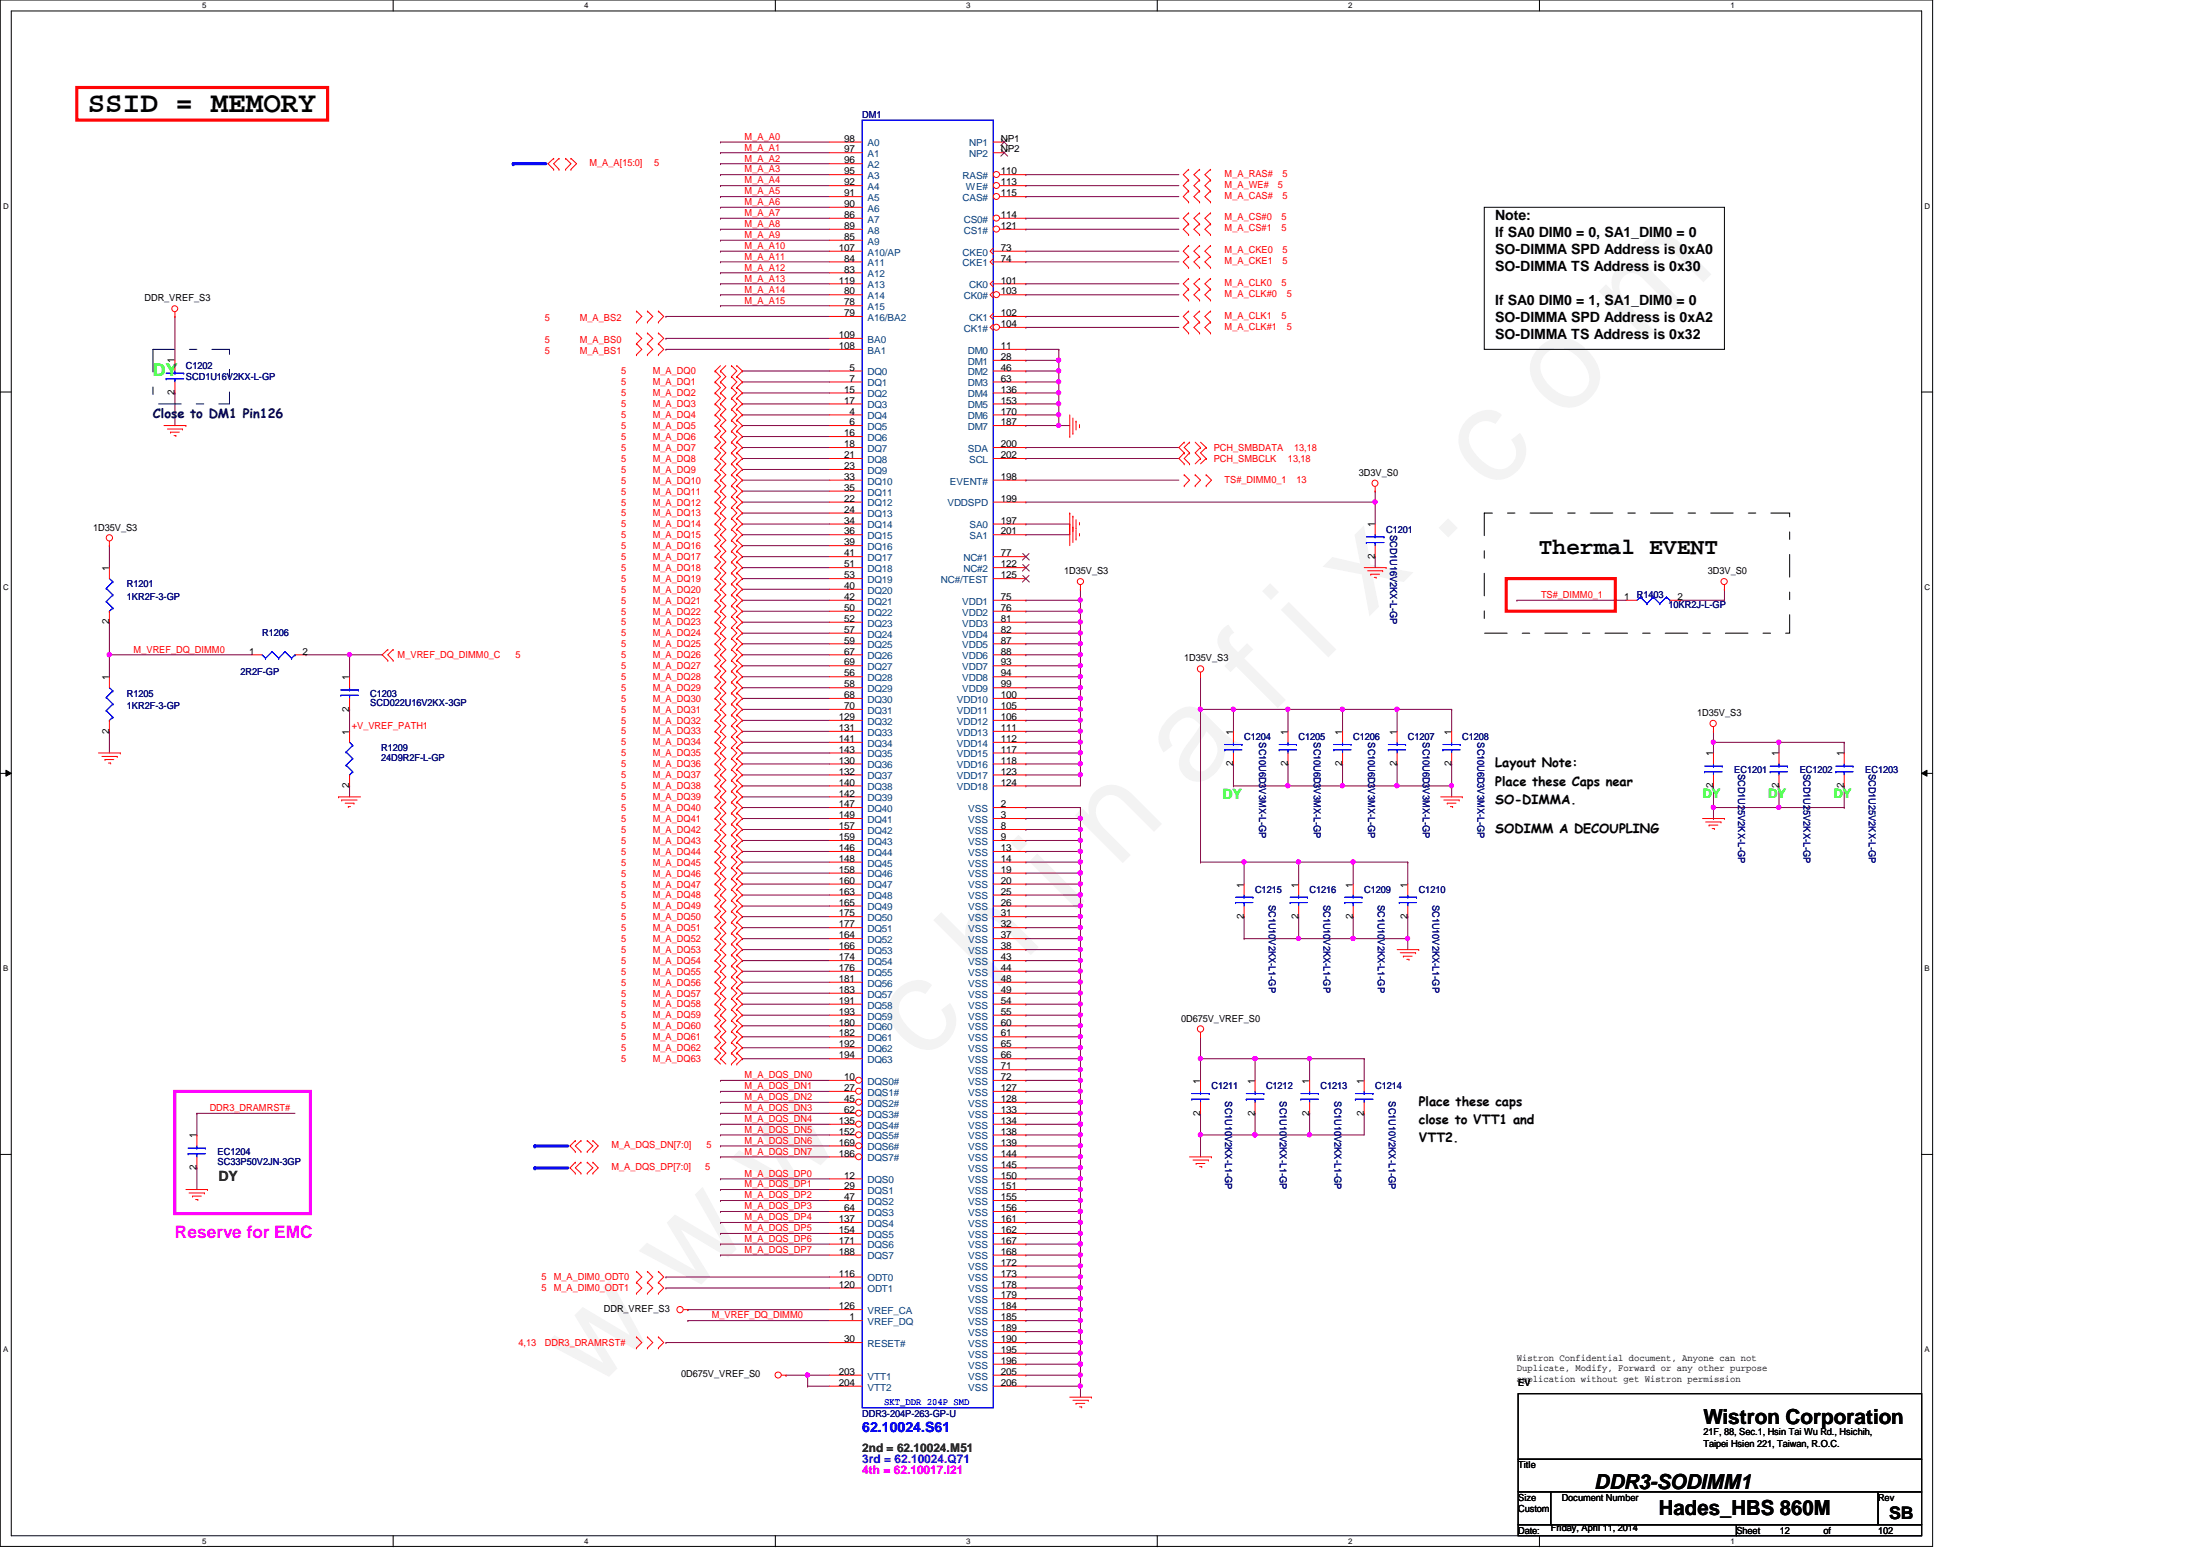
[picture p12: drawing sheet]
<svg xmlns="http://www.w3.org/2000/svg" width="297mm" height="210mm" viewBox="0 0 297 210" stroke-linecap="round" stroke-linejoin="round" font-family="sans-serif">
<path d="M0 0h260.9v208.7h-260.9zM1.5 1.5h258v205.8h-258z" fill="none" stroke="#000" stroke-width=".14"/>
<g fill="#fff">
<path d="M27.3 .2h.6v1.2h-.6z"/>
<path d="M27.3 207.5h.6v1.2h-.6z"/>
</g>
<path d="M53.1 0v1.5M53.1 207.3v1.5" fill="none" stroke="#000" stroke-width=".14"/>
<g fill="#fff">
<path d="M78.9 .2h.6v1.2h-.6z"/>
<path d="M78.9 207.5h.6v1.2h-.6z"/>
</g>
<path d="M104.7 0v1.5M104.7 207.3v1.5" fill="none" stroke="#000" stroke-width=".14"/>
<g fill="#fff">
<path d="M130.5 .2h.6v1.2h-.6z"/>
<path d="M130.5 207.5h.6v1.2h-.6z"/>
</g>
<path d="M156.2 0v1.5M156.2 207.3v1.5" fill="none" stroke="#000" stroke-width=".14"/>
<g fill="#fff">
<path d="M182 .2h.6v1.2h-.6z"/>
<path d="M182 207.5h.6v1.2h-.6z"/>
</g>
<path d="M207.9 0v1.5M207.9 207.3v1.5" fill="none" stroke="#000" stroke-width=".14"/>
<g fill="#fff">
<path d="M233.6 .2h.6v1.2h-.6z"/>
<path d="M233.6 207.5h.6v1.2h-.6z"/>
<path d="M.4 27.2h.8v1.2h-.8z"/>
<path d="M259.8 27.2h.8v1.2h-.8z"/>
<path d="M.4 78.6h.8v1.2h-.8z"/>
<path d="M259.8 78.6h.8v1.2h-.8z"/>
</g>
<path d="M0 52.9h1.5M259.5 52.9h1.4" fill="none" stroke="#000" stroke-width=".14"/>
<g fill="#fff">
<path d="M.4 130.1h.7v1.2h-.7z"/>
<path d="M259.8 130.1h.8v1.2h-.8z"/>
</g>
<path d="M0 104.4h1.5M.8 104l.7 .4-.7 .4zM259.5 104.4l.7-.4v.8zM259.5 104.4h1.4" fill="none" stroke="#000" stroke-width=".14"/>
<path d="M.8 104l.7 .4-.7 .4zM259.5 104.4l.7-.4v.8z" fill="#000"/>
<g fill="#fff">
<path d="M.4 181.5h.7v1.2h-.7z"/>
<path d="M259.8 181.5h.8v1.2h-.8z"/>
</g>
<path d="M0 155.8h1.5M259.5 155.8h1.4" fill="none" stroke="#000" stroke-width=".14"/>
<path d="M231.3 100.2h8.9M240.2 100.2h.1" fill="none" stroke="#800040" stroke-width=".14"/>
<circle cx="240.2" cy="100.2" r=".29" fill="#f0f"/>
<circle cx="240.2" cy="100.2" r=".29" fill="none" stroke="#f0f" stroke-width=".14"/>
<g fill="none" stroke="#800040" stroke-width=".14">
<path d="M97.3 19.2h.1M97.3 19.2h14.7M97.3 20.6h.1M97.3 22.1h.1M97.3 23.6h.1M97.3 23.6h14.7M97.3 20.6h14.7M97.3 22.1h14.7M138.5 23.6h.1M138.5 23.6h20.7M138.5 67.8h47.2M14.8 98.7h.1"/>
<path d="M14.8 98.7v2.9M41.3 88.4h.1M41.3 88.4h5.9M47.2 95.8h.1M47.2 88.4h.1M47.2 88.4v3M47.2 95.8v2.9M47.2 106.1h.1M47.2 106.1v1.5M249 101.6h.1M249 100.2v1.4"/>
</g>
<circle cx="47.2" cy="88.4" r=".29" fill="#f0f"/>
<circle cx="47.2" cy="88.4" r=".29" fill="none" stroke="#f0f" stroke-width=".14"/>
<path d="M14.8 88.4h.1M14.8 88.4v3" fill="none" stroke="#800040" stroke-width=".14"/>
<circle cx="14.7" cy="88.4" r=".29" fill="#f0f"/>
<circle cx="14.7" cy="88.4" r=".29" fill="none" stroke="#f0f" stroke-width=".14"/>
<path d="M69.3 22.1h4.4" fill="none" stroke="#00f" stroke-width=".42"/>
<circle cx="69.3" cy="22.1" r=".21" fill="#00f"/>
<g fill="none" stroke="#800040" stroke-width=".14">
<path d="M23.6 42.7h.1M23.6 53h.1M23.6 42.7v5.9M23.6 53v4.4M14.8 73.7h.1M14.8 73.7v2.9M14.8 88.4h.1M14.8 84h.1M14.8 88.4h19.1M14.8 84v4.4M47.2 88.4h.1M47.2 88.4h4.4"/>
<path d="M231.3 109h8.9M240.2 100.2h.1M240.2 109h.1M240.2 100.2v1.4M240.2 100.2h8.8M249 100.2h.1"/>
</g>
<circle cx="240.2" cy="109" r=".29" fill="#f0f"/>
<circle cx="240.2" cy="109" r=".29" fill="none" stroke="#f0f" stroke-width=".14"/>
<path d="M240.2 106.1h.1M240.2 106.1v2.9h8.8M249 106.1h.1M249 109h.1M249 106.1v2.9M26.6 150.3h.1M26.6 153.2h.1M26.6 157.6h.1M26.6 150.3h13.2M26.6 150.3v2.9M26.6 157.6v3" fill="none" stroke="#800040" stroke-width=".14"/>
<g fill="none" stroke="#f00" stroke-width=".14">
<path d="M112 19.2h4.4M134.1 19.2h1.5M74.8 21.4h.1M74.8 22.9h.1M74.8 21.4l-.8 .7 .8 .8M75.5 22.9h.1M75.5 21.4h.1M75.5 21.4l-.7 .7 .7 .8M76.4 21.4h.1M76.4 22.9h.1M76.4 21.4l.7 .7-.7 .8M77.1 21.4h.1"/>
<path d="M77.1 22.9h.1M77.1 21.4l.7 .7-.7 .8M112 20.6h4.4M112 22.1h4.4M112 23.6h4.4M134.1 20.6h1.5M160.5 22.9h.1M160.5 22.9l-.7 .7 .7 .7M162 22.9h.1M162 22.9l-.8 .7 .8 .7M163.4 22.9h.1M163.4 22.9l-.7 .7 .7 .7"/>
<path d="M22.1 57.4h3M22.6 57.9h2M23 58.3h.1M23 58.3h1.2M23.5 58.8h.2M23.6 42.7h.1M23.6 42.1v.6M23.6 48.6v1.5M23.6 51.6v1.4M23.7 58.8h.1M24.6 57.9h.1M25.1 57.4h.1"/>
<path d="M14.8 73.7h.1M14.8 73.1v.6M14.8 76.6v1.5M14.8 82.5v1.5M33.9 88.4h1.5M39.8 88.4h1.5M52.4 87.7h.1M52.4 89.2h.1M52.4 87.7l-.8 .7 .8 .8M53.1 89.2h.1M53.1 87.7h.1M53.1 87.7l-.7 .7 .7 .8"/>
<path d="M13.3 101.6h3M13.8 102.1h2M14.2 102.5h.1M14.2 102.5h1.2M14.6 103h.3M14.9 103h.1M15.8 102.1h.1M16.3 101.6h.1M45.7 107.6h.1M45.7 107.6h3M46.1 108h.1M46.1 108h2.1"/>
<path d="M46.6 108.4h1.2M47 108.9h.1M47 108.9h.3M47.8 108.4h.1M249 101.6v1.5M249 104.6v1.5M25.1 160.6h2.9M25.5 161h2.1M26 161.5h.1M26 161.5h1.2M26.4 161.9h.3M26.7 161.9h.1"/>
<path d="M27.6 161h.1M28 160.6h.1"/>
<circle cx="23.6" cy="41.7" r=".4"/>
<circle cx="14.8" cy="72.6" r=".43"/>
</g>
<path d="M200.4 28h32.4v19.2h-32.4zM205 188.1h54.5v8.9h-54.5zM205 197h54.5v4.4h-54.5zM205 201.4h4.4v4.4h-4.4zM205 205.8h29.4v1.5h-29.4zM209.4 201.4h44.2v4.4h-44.2zM234.4 205.8h25.1v1.5h-25.1zM253.6 201.4h5.9v4.4h-5.9z" fill="none" stroke="#000" stroke-width=".14"/>
<path d="M20.7 47.2h10.3v7.3h-10.3z" fill="none" stroke="#000040" stroke-width=".14" stroke-dasharray="3 2 1 2"/>
<path d="M10.4 11.8h33.8v4.4h-33.8z" fill="none" stroke="#f00" stroke-width=".42"/>
<path d="M200.4 69.3h41.2v16.2h-41.2z" fill="none" stroke="#000" stroke-width=".14" stroke-dasharray="3 2 1 2"/>
<path d="M23.6 147.3h18.3v16.5h-18.3z" fill="none" stroke="#f0f" stroke-width=".42"/>
<g fill="none" stroke="#00f" stroke-width=".14">
<path d="M116.4 16.2h17.7v173.8h-17.7zM22.4 51.1h.1M22.4 50.4h2.4M22.4 51.1h2.4M23.6 50.4h.1M23.6 51.1h.1M23.6 50.1v.3M23.6 51.1v.5M24.8 50.4h.1M14.3 79.4h.1M14.3 79.4l.9 .9M14.8 78.1l.4 .4"/>
<path d="M15.2 78.5h.1M15.2 78.5l-.9 .9M14.3 81.2h.1M14.3 81.2l.9 .9M14.8 82.5h.1M15.2 80.3h.1M15.2 82.1h.1M15.2 80.3l-.9 .9M15.2 82.1l-.4 .4M35.4 88.4l.5 .5M35.9 88.9h.1M36.7 88h.1"/>
<path d="M36.7 88l-.8 .9M36.7 88l.9 .9M37.6 88.9h.1M38.5 88h.1M38.5 88l-.9 .9M38.5 88l.9 .9M39.4 88.9h.1M39.8 88.4h.1M39.8 88.4l-.4 .5M247.9 104.2h.1M247.9 103.4h2.3M247.9 104.2h2.3"/>
<path d="M249 103.4h.1M249 104.2h.1M249 103.1v.3M249 104.2v.4M250.2 103.4h.1"/>
</g>
<path d="M135.2 18.8l.9 .8M136 18.8l-.9 .8M135.2 20.2l.9 .9M136 20.2l-.9 .9" fill="none" stroke="#804000" stroke-width=".14"/>
<circle cx="134.5" cy="23.6" r=".42" fill="#fff"/>
<g fill="none" stroke="#f00" stroke-width=".14">
<path d="M135 23.6h3.5M14.8 91.4v1.4M14.8 97.2v1.5M47.2 91.4v1.4M47.2 94.3v1.5M47.2 98.7v1.5M47.2 104.6v1.5M240.2 101.6v1.5M240.2 104.6v1.5M26.6 153.2v1.5M26.6 156.2v1.4"/>
<circle cx="134.5" cy="23.6" r=".42"/>
</g>
<g fill="none" stroke="#00f" stroke-width=".14">
<path d="M14.3 94.1h.1M14.3 95.9h.1M14.3 94.1l.9 .9M14.3 95.9l.9 .9M14.8 97.2h.1M14.8 92.8l.4 .5M15.2 93.3h.1M15.2 95h.1M15.2 96.8h.1M15.2 93.3l-.9 .8M15.2 95l-.9 .9M15.2 96.8l-.4 .4"/>
<path d="M46 93.9h.1M46 93.1h2.4M46 93.9h2.4M47.2 93.1h.1M47.2 93.9h.1M47.2 92.8v.3M47.2 93.9v.4M48.4 93.1h.1M46.7 101.5h.1M46.7 103.3h.1M46.7 101.5l.9 .9M46.7 103.3l.9 .9"/>
<path d="M47.2 104.6h.1M47.2 100.2l.4 .4M47.6 100.6h.1M47.6 102.4h.1M47.6 104.2h.1M47.6 100.6l-.9 .9M47.6 102.4l-.9 .9M47.6 104.2l-.4 .4M239 104.2h.1M239 103.4h2.3M239 104.2h2.3M240.2 103.4h.1"/>
<path d="M240.2 104.2h.1M240.2 103.1v.3M240.2 104.2v.4M241.3 103.4h.1M25.4 155.7h.1M25.4 155h2.3M25.4 155.7h2.3M26.6 155h.1M26.6 155.7h.1M26.6 154.7v.3M26.6 155.7v.5M27.7 155h.1"/>
</g>
<circle cx="240.2" cy="100.2" r=".29" fill="#f0f"/>
<circle cx="240.2" cy="100.2" r=".29" fill="none" stroke="#f0f" stroke-width=".14"/>
<circle cx="47.2" cy="88.4" r=".29" fill="#f0f"/>
<circle cx="47.2" cy="88.4" r=".29" fill="none" stroke="#f0f" stroke-width=".14"/>
<circle cx="14.7" cy="88.4" r=".29" fill="#f0f"/>
<circle cx="14.7" cy="88.4" r=".29" fill="none" stroke="#f0f" stroke-width=".14"/>
<circle cx="240.2" cy="109" r=".29" fill="#f0f"/>
<circle cx="240.2" cy="109" r=".29" fill="none" stroke="#f0f" stroke-width=".14"/>
<text font-size="17.6" fill="#f0f" x="80.1" y="188" transform="rotate(-45 80.1 188)">w w w . c h i n a f i x . c o m</text>
<text font-size="3.9" x="11.9" y="15.1">SSID = MEMORY</text>
<text font-size="3.1" x="207.8" y="74.8">Thermal EVENT</text>
<g font-size="2.8">
<text x="230" y="192.2">Wistron Corporation</text>
<text x="215.3" y="201">DDR3-SODIMM1</text>
<text x="224" y="204.5">Hades_HBS 860M</text>
</g>
<text font-size="2.3" fill="#0f0" x="20.7" y="50.8">DY</text>
<text font-size="2.3" fill="#f0f" x="23.6" y="167.2">Reserve for EMC</text>
<text font-size="2.3" x="255.1" y="205">SB</text>
<g font-size="1.9">
<text x="201.9" y="29.8">Note:</text>
<text x="201.9" y="32">If SA0 DIM0 = 0, SA1_DIM0 = 0</text>
<text x="201.9" y="34.3">SO-DIMMA SPD Address is 0xA0</text>
<text x="201.9" y="36.6">SO-DIMMA TS Address is 0x30</text>
<text x="201.9" y="41.2">If SA0 DIM0 = 1, SA1_DIM0 = 0</text>
<text x="201.9" y="43.5">SO-DIMMA SPD Address is 0xA2</text>
<text x="201.9" y="45.8">SO-DIMMA TS Address is 0x32</text>
</g>
<text font-size="1.9" fill="#0f0" x="165.1" y="107.9">DY</text>
<text font-size="1.9" fill="#008000" x="29.5" y="159.4">DY</text>
<text font-size="1.9" fill="#00f" x="116.4" y="193.3">62.10024.S61</text>
<text font-size="1.7" fill="#000040" x="20.7" y="56.5">Close to DM1 Pin126</text>
<g font-size="1.7">
<text x="201.9" y="103.6">Layout Note:</text>
<text x="201.9" y="106">Place these Caps near</text>
<text x="201.9" y="112.4">SODIMM A DECOUPLING</text>
<text x="201.9" y="108.5">SO-DIMMA.</text>
<text x="191.6" y="149.3">Place these caps</text>
<text x="191.6" y="151.7">close to VTT1 and</text>
<text x="191.6" y="154.2">VTT2.</text>
</g>
<g font-size="1.7" fill="#0f0">
<text x="229.9" y="107.7">DY</text>
<text x="238.7" y="107.7">DY</text>
<text x="247.6" y="107.7">DY</text>
</g>
<text font-size="1.6" fill="#008000" x="116.4" y="196">2nd = 62.10024.M51</text>
<text font-size="1.6" fill="#8000ff" x="116.4" y="197.5">3rd = 62.10024.Q71</text>
<text font-size="1.6" fill="#f0f" x="116.4" y="198.9">4th = 62.10017.I21</text>
<g font-size="1.3" fill="#000080">
<text x="116.4" y="15.9">DM1</text>
<text x="25.1" y="49.8">C1202</text>
<text x="25.1" y="51.3">SCD1U16V2KX-L-GP</text>
<text x="187.2" y="71.9">C1201</text>
<text x="187.7" y="72.2" transform="rotate(90 187.7 72.2)">SCD1U16V2KX-L-GP</text>
<text x="17.1" y="79.3">R1201</text>
<text x="17.1" y="81">1KR2F-3-GP</text>
<text x="221" y="80.7">R1403</text>
<text x="225.3" y="82.1">10KR2J-L-GP</text>
<text x="35.4" y="85.9">R1206</text>
<text x="17.1" y="94">R1205</text>
<text x="17.1" y="95.8">1KR2F-3-GP</text>
<text x="32.5" y="91.1">2R2F-GP</text>
<text x="50" y="94">C1203</text>
<text x="50" y="95.3">SCD022U16V2KX-3GP</text>
<text x="51.5" y="101.4">R1209</text>
<text x="168" y="99.9">C1204</text>
<text x="170" y="100.2" transform="rotate(90 170 100.2)">SC10U6D3V3MX-L-GP</text>
<text x="175.3" y="99.9">C1205</text>
<text x="177.4" y="100.2" transform="rotate(90 177.4 100.2)">SC10U6D3V3MX-L-GP</text>
<text x="182.7" y="99.9">C1206</text>
<text x="184.7" y="100.2" transform="rotate(90 184.7 100.2)">SC10U6D3V3MX-L-GP</text>
<text x="190.1" y="99.9">C1207</text>
<text x="192.1" y="100.2" transform="rotate(90 192.1 100.2)">SC10U6D3V3MX-L-GP</text>
<text x="197.4" y="99.9">C1208</text>
<text x="199.5" y="100.2" transform="rotate(90 199.5 100.2)">SC10U6D3V3MX-L-GP</text>
<text x="51.5" y="102.7">24D9R2F-L-GP</text>
<text x="234.1" y="104.3">EC1201</text>
<text x="234.7" y="104.5" transform="rotate(90 234.7 104.5)">SCD1U25V2KX-L-GP</text>
<text x="243" y="104.3">EC1202</text>
<text x="243.5" y="104.5" transform="rotate(90 243.5 104.5)">SCD1U25V2KX-L-GP</text>
<text x="251.8" y="104.3">EC1203</text>
<text x="252.3" y="104.5" transform="rotate(90 252.3 104.5)">SCD1U25V2KX-L-GP</text>
<text x="169.5" y="120.5">C1215</text>
<text x="171.3" y="122.1" transform="rotate(90 171.3 122.1)">SC1U10V2KX-L1-GP</text>
<text x="176.8" y="120.5">C1216</text>
<text x="178.7" y="122.1" transform="rotate(90 178.7 122.1)">SC1U10V2KX-L1-GP</text>
<text x="184.2" y="120.5">C1209</text>
<text x="186.1" y="122.1" transform="rotate(90 186.1 122.1)">SC1U10V2KX-L1-GP</text>
<text x="191.6" y="120.5">C1210</text>
<text x="193.4" y="122.1" transform="rotate(90 193.4 122.1)">SC1U10V2KX-L1-GP</text>
<text x="163.6" y="147">C1211</text>
<text x="165.4" y="148.7" transform="rotate(90 165.4 148.7)">SC1U10V2KX-L1-GP</text>
<text x="170.9" y="147">C1212</text>
<text x="172.8" y="148.7" transform="rotate(90 172.8 148.7)">SC1U10V2KX-L1-GP</text>
<text x="178.3" y="147">C1213</text>
<text x="180.2" y="148.7" transform="rotate(90 180.2 148.7)">SC1U10V2KX-L1-GP</text>
<text x="185.7" y="147">C1214</text>
<text x="187.5" y="148.7" transform="rotate(90 187.5 148.7)">SC1U10V2KX-L1-GP</text>
<text x="29.4" y="155.9">EC1204</text>
<text x="29.4" y="157.2">SC33P50V2JN-3GP</text>
<text x="116.4" y="191.2">DDR3-204P-263-GP-U</text>
</g>
<g font-size="1.3" fill="#f00">
<text x="79.6" y="22.4">M_A_A[15:0]</text>
<text x="88.3" y="22.4">5</text>
<text x="100.5" y="20.3">M_A_A1</text>
<text x="100.5" y="21.8">M_A_A2</text>
<text x="100.5" y="23.3">M_A_A3</text>
<text x="100.5" y="18.9">M_A_A0</text>
<text x="165.4" y="23.9">M_A_RAS#</text>
<text x="173.1" y="23.9">5</text>
<text x="100.5" y="24.8">M_A_A4</text>
<text x="100.5" y="26.2">M_A_A5</text>
<text x="100.5" y="29.2">M_A_A7</text>
<text x="100.5" y="27.7">M_A_A6</text>
<text x="165.4" y="25.4">M_A_WE#</text>
<text x="165.4" y="29.8">M_A_CS#0</text>
<text x="165.4" y="26.8">M_A_CAS#</text>
<text x="172.5" y="25.4">5</text>
<text x="173" y="29.8">5</text>
<text x="173.1" y="26.8">5</text>
<text x="100.5" y="30.6">M_A_A8</text>
<text x="100.5" y="32.1">M_A_A9</text>
<text x="100.5" y="33.6">M_A_A10</text>
<text x="100.5" y="35.1">M_A_A11</text>
<text x="165.4" y="34.2">M_A_CKE0</text>
<text x="165.4" y="35.7">M_A_CKE1</text>
<text x="165.4" y="31.2">M_A_CS#1</text>
<text x="173" y="31.2">5</text>
<text x="173.1" y="34.2">5</text>
<text x="173.1" y="35.7">5</text>
<text x="100.5" y="38">M_A_A13</text>
<text x="100.5" y="39.5">M_A_A14</text>
<text x="100.5" y="41">M_A_A15</text>
<text x="100.5" y="36.5">M_A_A12</text>
<text x="165.4" y="38.6">M_A_CLK0</text>
<text x="165.4" y="40.1">M_A_CLK#0</text>
<text x="173" y="38.6">5</text>
<text x="173.7" y="40.1">5</text>
<text x="73.6" y="43.3">5</text>
<text x="73.6" y="46.3">5</text>
<text x="73.6" y="47.8">5</text>
<text x="78.3" y="43.3">M_A_BS2</text>
<text x="78.3" y="46.3">M_A_BS0</text>
<text x="78.3" y="47.8">M_A_BS1</text>
<text x="165.4" y="43.1">M_A_CLK1</text>
<text x="165.4" y="44.5">M_A_CLK#1</text>
<text x="173" y="43.1">5</text>
<text x="173.7" y="44.5">5</text>
<text x="83.9" y="52">5</text>
<text x="83.9" y="53.5">5</text>
<text x="83.9" y="50.5">5</text>
<text x="88.1" y="52">M_A_DQ1</text>
<text x="88.1" y="53.5">M_A_DQ2</text>
<text x="88.1" y="50.5">M_A_DQ0</text>
<text x="83.9" y="54.9">5</text>
<text x="83.9" y="56.4">5</text>
<text x="83.9" y="57.9">5</text>
<text x="83.9" y="59.4">5</text>
<text x="88.1" y="54.9">M_A_DQ3</text>
<text x="88.1" y="56.4">M_A_DQ4</text>
<text x="88.1" y="57.9">M_A_DQ5</text>
<text x="88.1" y="59.4">M_A_DQ6</text>
<text x="83.9" y="60.9">5</text>
<text x="83.9" y="63.8">5</text>
<text x="83.9" y="65.3">5</text>
<text x="83.9" y="62.3">5</text>
<text x="88.1" y="60.9">M_A_DQ7</text>
<text x="88.1" y="63.8">M_A_DQ9</text>
<text x="88.1" y="65.3">M_A_DQ10</text>
<text x="88.1" y="62.3">M_A_DQ8</text>
<text x="163.9" y="62.3">PCH_SMBCLK</text>
<text x="163.9" y="60.9">PCH_SMBDATA</text>
<text x="165.4" y="65.2">TS#_DIMM0_1</text>
<text x="173.9" y="62.3">13,18</text>
<text x="174.7" y="60.9">13,18</text>
<text x="175" y="65.2">13</text>
<text x="83.9" y="66.8">5</text>
<text x="83.9" y="68.2">5</text>
<text x="83.9" y="69.7">5</text>
<text x="83.9" y="71.2">5</text>
<text x="88.1" y="66.8">M_A_DQ11</text>
<text x="88.1" y="68.2">M_A_DQ12</text>
<text x="88.1" y="69.7">M_A_DQ13</text>
<text x="88.1" y="71.2">M_A_DQ14</text>
<text x="83.9" y="72.6">5</text>
<text x="83.9" y="75.6">5</text>
<text x="83.9" y="77">5</text>
<text x="83.9" y="74.1">5</text>
<text x="88.1" y="72.6">M_A_DQ15</text>
<text x="88.1" y="75.6">M_A_DQ17</text>
<text x="88.1" y="77">M_A_DQ18</text>
<text x="88.1" y="74.1">M_A_DQ16</text>
<text x="83.9" y="78.5">5</text>
<text x="83.9" y="80">5</text>
<text x="83.9" y="81.5">5</text>
<text x="83.9" y="83">5</text>
<text x="88.1" y="78.5">M_A_DQ19</text>
<text x="88.1" y="80">M_A_DQ20</text>
<text x="88.1" y="81.5">M_A_DQ21</text>
<text x="88.1" y="83">M_A_DQ22</text>
<text x="208.1" y="80.7">TS#_DIMM0_1</text>
<text x="18" y="88.1">M_VREF_DQ_DIMM0</text>
<text x="53.7" y="88.9">M_VREF_DQ_DIMM0_C</text>
<text x="69.6" y="88.9">5</text>
<text x="83.9" y="84.4">5</text>
<text x="83.9" y="87.4">5</text>
<text x="83.9" y="88.9">5</text>
<text x="83.9" y="85.9">5</text>
<text x="88.1" y="84.4">M_A_DQ23</text>
<text x="88.1" y="87.4">M_A_DQ25</text>
<text x="88.1" y="88.9">M_A_DQ26</text>
<text x="88.1" y="85.9">M_A_DQ24</text>
<text x="83.9" y="90.3">5</text>
<text x="83.9" y="91.8">5</text>
<text x="83.9" y="93.3">5</text>
<text x="83.9" y="94.7">5</text>
<text x="88.1" y="90.3">M_A_DQ27</text>
<text x="88.1" y="91.8">M_A_DQ28</text>
<text x="88.1" y="93.3">M_A_DQ29</text>
<text x="88.1" y="94.7">M_A_DQ30</text>
<text x="47.5" y="98.4">+V_VREF_PATH1</text>
<text x="83.9" y="96.2">5</text>
<text x="83.9" y="99.1">5</text>
<text x="83.9" y="100.6">5</text>
<text x="83.9" y="97.7">5</text>
<text x="88.1" y="96.2">M_A_DQ31</text>
<text x="88.1" y="99.1">M_A_DQ33</text>
<text x="88.1" y="100.6">M_A_DQ34</text>
<text x="88.1" y="97.7">M_A_DQ32</text>
<text x="83.9" y="102.1">5</text>
<text x="83.9" y="103.6">5</text>
<text x="83.9" y="105.1">5</text>
<text x="83.9" y="106.5">5</text>
<text x="83.9" y="108">5</text>
<text x="88.1" y="102.1">M_A_DQ35</text>
<text x="88.1" y="103.6">M_A_DQ36</text>
<text x="88.1" y="105.1">M_A_DQ37</text>
<text x="88.1" y="106.5">M_A_DQ38</text>
<text x="88.1" y="108">M_A_DQ39</text>
<text x="83.9" y="111">5</text>
<text x="83.9" y="112.4">5</text>
<text x="83.9" y="113.9">5</text>
<text x="83.9" y="109.5">5</text>
<text x="88.1" y="111">M_A_DQ41</text>
<text x="88.1" y="112.4">M_A_DQ42</text>
<text x="88.1" y="113.9">M_A_DQ43</text>
<text x="88.1" y="109.5">M_A_DQ40</text>
<text x="83.9" y="115.4">5</text>
<text x="83.9" y="116.8">5</text>
<text x="83.9" y="118.3">5</text>
<text x="83.9" y="119.8">5</text>
<text x="88.1" y="115.4">M_A_DQ44</text>
<text x="88.1" y="116.8">M_A_DQ45</text>
<text x="88.1" y="118.3">M_A_DQ46</text>
<text x="88.1" y="119.8">M_A_DQ47</text>
<text x="83.9" y="122.7">5</text>
<text x="83.9" y="124.2">5</text>
<text x="83.9" y="125.7">5</text>
<text x="83.9" y="121.2">5</text>
<text x="88.1" y="122.7">M_A_DQ49</text>
<text x="88.1" y="124.2">M_A_DQ50</text>
<text x="88.1" y="125.7">M_A_DQ51</text>
<text x="88.1" y="121.2">M_A_DQ48</text>
<text x="83.9" y="127.2">5</text>
<text x="83.9" y="128.6">5</text>
<text x="83.9" y="130.1">5</text>
<text x="83.9" y="131.6">5</text>
<text x="88.1" y="127.2">M_A_DQ52</text>
<text x="88.1" y="128.6">M_A_DQ53</text>
<text x="88.1" y="130.1">M_A_DQ54</text>
<text x="88.1" y="131.6">M_A_DQ55</text>
<text x="83.9" y="134.5">5</text>
<text x="83.9" y="136">5</text>
<text x="83.9" y="137.5">5</text>
<text x="83.9" y="133.1">5</text>
<text x="88.1" y="134.5">M_A_DQ57</text>
<text x="88.1" y="136">M_A_DQ58</text>
<text x="88.1" y="137.5">M_A_DQ59</text>
<text x="88.1" y="133.1">M_A_DQ56</text>
<text x="83.9" y="138.9">5</text>
<text x="83.9" y="140.4">5</text>
<text x="83.9" y="141.9">5</text>
<text x="83.9" y="143.3">5</text>
<text x="88.1" y="138.9">M_A_DQ60</text>
<text x="88.1" y="140.4">M_A_DQ61</text>
<text x="88.1" y="141.9">M_A_DQ62</text>
<text x="88.1" y="143.3">M_A_DQ63</text>
<text x="28.3" y="150">DDR3_DRAMRST#</text>
<text x="100.5" y="145.5">M_A_DQS_DN0</text>
<text x="100.5" y="147">M_A_DQS_DN1</text>
<text x="100.5" y="148.5">M_A_DQS_DN2</text>
<text x="100.5" y="150">M_A_DQS_DN3</text>
<text x="82.5" y="155">M_A_DQS_DN[7:0]</text>
<text x="95.4" y="155">5</text>
<text x="100.5" y="152.9">M_A_DQS_DN5</text>
<text x="100.5" y="154.4">M_A_DQS_DN6</text>
<text x="100.5" y="155.9">M_A_DQS_DN7</text>
<text x="100.5" y="151.5">M_A_DQS_DN4</text>
<text x="82.5" y="157.9">M_A_DQS_DP[7:0]</text>
<text x="95.2" y="157.9">5</text>
<text x="100.5" y="158.8">M_A_DQS_DP0</text>
<text x="100.5" y="160.3">M_A_DQS_DP1</text>
<text x="100.5" y="161.8">M_A_DQS_DP2</text>
<text x="100.5" y="163.2">M_A_DQS_DP3</text>
<text x="100.5" y="164.7">M_A_DQS_DP4</text>
<text x="100.5" y="166.2">M_A_DQS_DP5</text>
<text x="100.5" y="167.6">M_A_DQS_DP6</text>
<text x="73.1" y="172.8">5</text>
<text x="74.8" y="172.8">M_A_DIM0_ODT0</text>
<text x="100.5" y="169.1">M_A_DQS_DP7</text>
<text x="73.1" y="174.3">5</text>
<text x="74.8" y="174.3">M_A_DIM0_ODT1</text>
<text x="96.1" y="178">M_VREF_DQ_DIMM0</text>
<text x="70" y="181.7">4,13</text>
<text x="73.6" y="181.7">DDR3_DRAMRST#</text>
</g>
<g font-size="1.3">
<text x="114" y="19.1">98</text>
<text x="114" y="20.6">97</text>
<text x="114" y="22.1">96</text>
<text x="114" y="23.5">95</text>
<text x="135.1" y="19.1">NP1</text>
<text x="135.1" y="20.6">NP2</text>
<text x="135.1" y="23.5">110</text>
<text x="114" y="25">92</text>
<text x="114" y="26.5">91</text>
<text x="114" y="27.9">90</text>
<text x="114" y="29.4">86</text>
<text x="135.1" y="25">113</text>
<text x="135.1" y="26.5">115</text>
<text x="135.1" y="29.4">114</text>
<text x="113.2" y="33.9">107</text>
<text x="114" y="30.9">89</text>
<text x="114" y="32.4">85</text>
<text x="114" y="35.3">84</text>
<text x="135.1" y="30.9">121</text>
<text x="135.1" y="33.9">73</text>
<text x="135.1" y="35.3">74</text>
<text x="19.5" y="40.7">DDR_VREF_S3</text>
<text x="113.2" y="38.3">119</text>
<text x="114" y="36.8">83</text>
<text x="114" y="39.8">80</text>
<text x="114" y="41.2">78</text>
<text x="135.1" y="38.3">101</text>
<text x="135.1" y="39.8">103</text>
<text x="113.2" y="45.6">109</text>
<text x="113.2" y="47.1">108</text>
<text x="114" y="42.7">79</text>
<text x="135.1" y="42.7">102</text>
<text x="135.1" y="44.2">104</text>
<text x="135.1" y="47.1">11</text>
<text x="23.6" y="53.3" transform="rotate(-90 23.6 53.3)">2</text>
<text x="23.6" y="49.1" transform="rotate(-90 23.6 49.1)">1</text>
<text x="114" y="53">15</text>
<text x="114.7" y="50">5</text>
<text x="114.7" y="51.5">7</text>
<text x="135.1" y="48.6">28</text>
<text x="135.1" y="50">46</text>
<text x="135.1" y="51.5">63</text>
<text x="135.1" y="53">136</text>
<text x="114" y="54.5">17</text>
<text x="114" y="58.9">16</text>
<text x="114.7" y="56">4</text>
<text x="114.7" y="57.4">6</text>
<text x="135.1" y="54.5">153</text>
<text x="135.1" y="56">170</text>
<text x="135.1" y="57.4">187</text>
<text x="114" y="60.4">18</text>
<text x="114" y="61.8">21</text>
<text x="114" y="63.3">23</text>
<text x="114" y="64.8">33</text>
<text x="135.1" y="60.4">200</text>
<text x="135.1" y="61.8">202</text>
<text x="135.1" y="64.8">198</text>
<text x="183.5" y="64.3">3D3V_S0</text>
<text x="12.6" y="71.6">1D35V_S3</text>
<text x="114" y="66.3">35</text>
<text x="114" y="67.7">22</text>
<text x="114" y="69.2">24</text>
<text x="114" y="70.7">34</text>
<text x="135.1" y="67.7">199</text>
<text x="135.1" y="70.7">197</text>
<text x="185.6" y="71.2" transform="rotate(-90 185.6 71.2)">1</text>
<text x="14.7" y="77.1" transform="rotate(-90 14.7 77.1)">1</text>
<text x="114" y="72.1">36</text>
<text x="114" y="73.6">39</text>
<text x="114" y="75.1">41</text>
<text x="114" y="76.6">51</text>
<text x="135.1" y="72.1">201</text>
<text x="135.1" y="75.1">77</text>
<text x="135.1" y="76.6">122</text>
<text x="143.7" y="77.5">1D35V_S3</text>
<text x="185.6" y="75.4" transform="rotate(-90 185.6 75.4)">2</text>
<text x="230.6" y="77.5">3D3V_S0</text>
<text x="114" y="78.1">53</text>
<text x="114" y="79.5">40</text>
<text x="114" y="81">42</text>
<text x="114" y="82.5">50</text>
<text x="114" y="83.9">52</text>
<text x="135.1" y="78.1">125</text>
<text x="135.1" y="83.9">81</text>
<text x="135.1" y="81">75</text>
<text x="135.1" y="82.5">76</text>
<text x="219.3" y="81">1</text>
<text x="226.5" y="81">2</text>
<text x="14.7" y="84.3" transform="rotate(-90 14.7 84.3)">2</text>
<text x="33.7" y="88.3">1</text>
<text x="40.8" y="88.3">2</text>
<text x="114" y="85.4">57</text>
<text x="114" y="86.9">59</text>
<text x="114" y="88.3">67</text>
<text x="114" y="89.8">69</text>
<text x="135.1" y="85.4">82</text>
<text x="135.1" y="86.9">87</text>
<text x="135.1" y="88.3">88</text>
<text x="135.1" y="89.8">93</text>
<text x="159.9" y="89.3">1D35V_S3</text>
<text x="14.7" y="91.8" transform="rotate(-90 14.7 91.8)">1</text>
<text x="47.2" y="91.8" transform="rotate(-90 47.2 91.8)">1</text>
<text x="114" y="91.3">56</text>
<text x="114" y="92.8">58</text>
<text x="114" y="94.2">68</text>
<text x="114" y="95.7">70</text>
<text x="135.1" y="91.3">94</text>
<text x="135.1" y="92.8">99</text>
<text x="135.1" y="94.2">100</text>
<text x="135.1" y="95.7">105</text>
<text x="14.7" y="99" transform="rotate(-90 14.7 99)">2</text>
<text x="47.2" y="99.2" transform="rotate(-90 47.2 99.2)">1</text>
<text x="47.2" y="96.1" transform="rotate(-90 47.2 96.1)">2</text>
<text x="113.2" y="97.2">129</text>
<text x="113.2" y="98.7">131</text>
<text x="113.2" y="100.2">141</text>
<text x="113.2" y="101.6">143</text>
<text x="135.1" y="98.7">111</text>
<text x="135.1" y="100.2">112</text>
<text x="135.1" y="101.6">117</text>
<text x="135.1" y="97.2">106</text>
<text x="166.5" y="99.2" transform="rotate(-90 166.5 99.2)">1</text>
<text x="173.9" y="99.2" transform="rotate(-90 173.9 99.2)">1</text>
<text x="181.2" y="99.2" transform="rotate(-90 181.2 99.2)">1</text>
<text x="188.6" y="99.2" transform="rotate(-90 188.6 99.2)">1</text>
<text x="196" y="99.2" transform="rotate(-90 196 99.2)">1</text>
<text x="229.1" y="96.6">1D35V_S3</text>
<text x="47.2" y="106.4" transform="rotate(-90 47.2 106.4)">2</text>
<text x="113.2" y="103.1">130</text>
<text x="113.2" y="104.6">132</text>
<text x="113.2" y="106">140</text>
<text x="113.2" y="107.5">142</text>
<text x="135.1" y="106">124</text>
<text x="135.1" y="103.1">118</text>
<text x="135.1" y="104.6">123</text>
<text x="166.5" y="103.4" transform="rotate(-90 166.5 103.4)">2</text>
<text x="173.9" y="103.4" transform="rotate(-90 173.9 103.4)">2</text>
<text x="181.2" y="103.4" transform="rotate(-90 181.2 103.4)">2</text>
<text x="188.6" y="103.4" transform="rotate(-90 188.6 103.4)">2</text>
<text x="196" y="103.4" transform="rotate(-90 196 103.4)">2</text>
<text x="231.3" y="106.4" transform="rotate(-90 231.3 106.4)">2</text>
<text x="231.3" y="102.1" transform="rotate(-90 231.3 102.1)">1</text>
<text x="240.2" y="106.4" transform="rotate(-90 240.2 106.4)">2</text>
<text x="240.2" y="102.1" transform="rotate(-90 240.2 102.1)">1</text>
<text x="249" y="106.4" transform="rotate(-90 249 106.4)">2</text>
<text x="249" y="102.1" transform="rotate(-90 249 102.1)">1</text>
<text x="113.2" y="109">147</text>
<text x="113.2" y="110.4">149</text>
<text x="113.2" y="111.9">157</text>
<text x="113.2" y="113.4">159</text>
<text x="135.1" y="109">2</text>
<text x="135.1" y="110.4">3</text>
<text x="135.1" y="111.9">8</text>
<text x="135.1" y="113.4">9</text>
<text x="113.2" y="114.9">146</text>
<text x="113.2" y="116.3">148</text>
<text x="113.2" y="117.8">158</text>
<text x="113.2" y="119.3">160</text>
<text x="135.1" y="114.9">13</text>
<text x="135.1" y="116.3">14</text>
<text x="135.1" y="117.8">19</text>
<text x="135.1" y="119.3">20</text>
<text x="167.9" y="119.8" transform="rotate(-90 167.9 119.8)">1</text>
<text x="175.3" y="119.8" transform="rotate(-90 175.3 119.8)">1</text>
<text x="182.7" y="119.8" transform="rotate(-90 182.7 119.8)">1</text>
<text x="190" y="119.8" transform="rotate(-90 190 119.8)">1</text>
<text x="113.2" y="120.8">163</text>
<text x="113.2" y="122.3">165</text>
<text x="113.2" y="123.7">175</text>
<text x="113.2" y="125.2">177</text>
<text x="135.1" y="120.8">25</text>
<text x="135.1" y="122.3">26</text>
<text x="135.1" y="123.7">31</text>
<text x="135.1" y="125.2">32</text>
<text x="167.9" y="124.1" transform="rotate(-90 167.9 124.1)">2</text>
<text x="175.3" y="124.1" transform="rotate(-90 175.3 124.1)">2</text>
<text x="182.7" y="124.1" transform="rotate(-90 182.7 124.1)">2</text>
<text x="190" y="124.1" transform="rotate(-90 190 124.1)">2</text>
<text x="113.2" y="126.7">164</text>
<text x="113.2" y="128.1">166</text>
<text x="113.2" y="129.6">174</text>
<text x="113.2" y="131.1">176</text>
<text x="135.1" y="126.7">37</text>
<text x="135.1" y="128.1">38</text>
<text x="135.1" y="129.6">43</text>
<text x="135.1" y="131.1">44</text>
<text x="113.2" y="132.5">181</text>
<text x="113.2" y="134">183</text>
<text x="113.2" y="135.5">191</text>
<text x="113.2" y="137">193</text>
<text x="135.1" y="132.5">48</text>
<text x="135.1" y="134">49</text>
<text x="135.1" y="135.5">54</text>
<text x="135.1" y="137">55</text>
<text x="159.5" y="137.9">0D675V_VREF_S0</text>
<text x="113.2" y="138.4">180</text>
<text x="113.2" y="139.9">182</text>
<text x="113.2" y="141.4">192</text>
<text x="113.2" y="142.9">194</text>
<text x="135.1" y="138.4">60</text>
<text x="135.1" y="139.9">61</text>
<text x="135.1" y="141.4">65</text>
<text x="135.1" y="142.9">66</text>
<text x="114" y="145.8">10</text>
<text x="114" y="147.3">27</text>
<text x="114" y="148.8">45</text>
<text x="135.1" y="144.4">71</text>
<text x="135.1" y="145.8">72</text>
<text x="135.1" y="147.3">127</text>
<text x="135.1" y="148.8">128</text>
<text x="162" y="146.3" transform="rotate(-90 162 146.3)">1</text>
<text x="169.4" y="146.3" transform="rotate(-90 169.4 146.3)">1</text>
<text x="176.8" y="146.3" transform="rotate(-90 176.8 146.3)">1</text>
<text x="184.1" y="146.3" transform="rotate(-90 184.1 146.3)">1</text>
<text x="26.5" y="153.7" transform="rotate(-90 26.5 153.7)">1</text>
<text x="113.2" y="151.7">135</text>
<text x="113.2" y="153.2">152</text>
<text x="113.2" y="154.6">169</text>
<text x="114" y="150.2">62</text>
<text x="135.1" y="151.7">134</text>
<text x="135.1" y="150.2">133</text>
<text x="135.1" y="153.2">138</text>
<text x="135.1" y="154.6">139</text>
<text x="162" y="150.6" transform="rotate(-90 162 150.6)">2</text>
<text x="169.4" y="150.6" transform="rotate(-90 169.4 150.6)">2</text>
<text x="176.8" y="150.6" transform="rotate(-90 176.8 150.6)">2</text>
<text x="184.1" y="150.6" transform="rotate(-90 184.1 150.6)">2</text>
<text x="26.5" y="157.9" transform="rotate(-90 26.5 157.9)">2</text>
<text x="113.2" y="156.1">186</text>
<text x="114" y="159.1">12</text>
<text x="114" y="160.5">29</text>
<text x="135.1" y="156.1">144</text>
<text x="135.1" y="157.6">145</text>
<text x="135.1" y="160.5">151</text>
<text x="135.1" y="159.1">150</text>
<text x="113.2" y="165">137</text>
<text x="113.2" y="166.5">154</text>
<text x="113.2" y="167.9">171</text>
<text x="114" y="162">47</text>
<text x="114" y="163.5">64</text>
<text x="135.1" y="162">155</text>
<text x="135.1" y="163.5">156</text>
<text x="135.1" y="165">161</text>
<text x="135.1" y="166.5">162</text>
<text x="135.1" y="167.9">167</text>
<text x="113.2" y="169.4">188</text>
<text x="113.2" y="172.3">116</text>
<text x="113.2" y="173.8">120</text>
<text x="135.1" y="169.4">168</text>
<text x="135.1" y="172.3">173</text>
<text x="135.1" y="170.9">172</text>
<text x="135.1" y="173.8">178</text>
<text x="81.5" y="177.1">DDR_VREF_S3</text>
<text x="113.2" y="176.7">126</text>
<text x="114.7" y="178.2">1</text>
<text x="135.1" y="175.3">179</text>
<text x="135.1" y="178.2">185</text>
<text x="135.1" y="176.7">184</text>
<text x="135.1" y="179.7">189</text>
<text x="92" y="185.9">0D675V_VREF_S0</text>
<text x="113.2" y="185.6">203</text>
<text x="114" y="181.2">30</text>
<text x="135.1" y="181.2">190</text>
<text x="135.1" y="182.6">195</text>
<text x="135.1" y="184.1">196</text>
<text x="135.1" y="185.6">205</text>
<text x="204.8" y="183.7">Wistron Confidential document, Anyone can not</text>
<text x="204.8" y="185.1">Duplicate, Modify, Forward or any other purpose</text>
<text x="113.2" y="187.1">204</text>
<text x="135.1" y="187.1">206</text>
<text x="204.8" y="186.5">application without get Wistron permission</text>
<text x="205" y="187.1">EV</text>
<text x="230" y="193.8">21F, 88, Sec.1, Hsin Tai Wu Rd., Hsichih,</text>
<text x="230" y="195.3">Taipei Hsien 221, Taiwan, R.O.C.</text>
<text x="205" y="198.2">Title</text>
<text x="205" y="202.6">Size</text>
<text x="210.9" y="202.6">Document Number</text>
<text x="253.6" y="202.6">Rev</text>
<text x="205" y="207">Date:</text>
<text x="205" y="204">Custom</text>
<text x="209.4" y="206.7">Friday, April 11, 2014</text>
<text x="234.4" y="207">Sheet</text>
<text x="240.3" y="207">12</text>
<text x="246.2" y="207">of</text>
<text x="253.6" y="207">102</text>
</g>
<g font-size="1.3" fill="#004080">
<text x="117.1" y="19.8">A0</text>
<text x="117.1" y="21.2">A1</text>
<text x="117.1" y="22.7">A2</text>
<text x="130.8" y="19.8">NP1</text>
<text x="130.8" y="21.2">NP2</text>
<text x="117.1" y="24.2">A3</text>
<text x="117.1" y="25.7">A4</text>
<text x="117.1" y="27.1">A5</text>
<text x="117.1" y="28.6">A6</text>
<text x="130" y="24.2">RAS#</text>
<text x="130" y="27.1">CAS#</text>
<text x="130.4" y="25.7">WE#</text>
<text x="117.1" y="30.1">A7</text>
<text x="117.1" y="31.5">A8</text>
<text x="117.1" y="33">A9</text>
<text x="117.1" y="34.5">A10/AP</text>
<text x="117.1" y="35.9">A11</text>
<text x="130" y="34.5">CKE0</text>
<text x="130" y="35.9">CKE1</text>
<text x="130.1" y="30.1">CS0#</text>
<text x="130.1" y="31.5">CS1#</text>
<text x="117.1" y="37.4">A12</text>
<text x="117.1" y="38.9">A13</text>
<text x="117.1" y="40.4">A14</text>
<text x="117.1" y="41.9">A15</text>
<text x="130.1" y="40.4">CK0#</text>
<text x="130.8" y="38.9">CK0</text>
<text x="117.1" y="43.3">A16/BA2</text>
<text x="117.1" y="46.3">BA0</text>
<text x="117.1" y="47.8">BA1</text>
<text x="130.1" y="44.8">CK1#</text>
<text x="130.7" y="47.8">DM0</text>
<text x="130.8" y="43.3">CK1</text>
<text x="117.1" y="50.7">DQ0</text>
<text x="117.1" y="52.2">DQ1</text>
<text x="117.1" y="53.6">DQ2</text>
<text x="130.7" y="49.2">DM1</text>
<text x="130.7" y="50.7">DM2</text>
<text x="130.7" y="52.2">DM3</text>
<text x="130.7" y="53.6">DM4</text>
<text x="117.1" y="55.1">DQ3</text>
<text x="117.1" y="56.6">DQ4</text>
<text x="117.1" y="58">DQ5</text>
<text x="117.1" y="59.5">DQ6</text>
<text x="130.7" y="55.1">DM5</text>
<text x="130.7" y="56.6">DM6</text>
<text x="130.7" y="58">DM7</text>
<text x="117.1" y="61">DQ7</text>
<text x="117.1" y="62.5">DQ8</text>
<text x="117.1" y="64">DQ9</text>
<text x="117.1" y="65.4">DQ10</text>
<text x="128.3" y="65.4">EVENT#</text>
<text x="130.7" y="61">SDA</text>
<text x="130.8" y="62.5">SCL</text>
<text x="117.1" y="66.9">DQ11</text>
<text x="117.1" y="68.4">DQ12</text>
<text x="117.1" y="69.8">DQ13</text>
<text x="117.1" y="71.3">DQ14</text>
<text x="127.9" y="68.4">VDDSPD</text>
<text x="130.9" y="71.3">SA0</text>
<text x="117.1" y="72.8">DQ15</text>
<text x="117.1" y="74.3">DQ16</text>
<text x="117.1" y="75.7">DQ17</text>
<text x="117.1" y="77.2">DQ18</text>
<text x="130.1" y="75.7">NC#1</text>
<text x="130.1" y="77.2">NC#2</text>
<text x="130.9" y="72.8">SA1</text>
<text x="117.1" y="78.7">DQ19</text>
<text x="117.1" y="80.1">DQ20</text>
<text x="117.1" y="81.6">DQ21</text>
<text x="117.1" y="83.1">DQ22</text>
<text x="127" y="78.7">NC#/TEST</text>
<text x="129.9" y="81.6">VDD1</text>
<text x="129.9" y="83.1">VDD2</text>
<text x="117.1" y="84.6">DQ23</text>
<text x="117.1" y="86.1">DQ24</text>
<text x="117.1" y="87.5">DQ25</text>
<text x="117.1" y="89">DQ26</text>
<text x="129.9" y="84.6">VDD3</text>
<text x="129.9" y="86.1">VDD4</text>
<text x="129.9" y="87.5">VDD5</text>
<text x="129.9" y="89">VDD6</text>
<text x="117.1" y="90.5">DQ27</text>
<text x="117.1" y="91.9">DQ28</text>
<text x="117.1" y="93.4">DQ29</text>
<text x="117.1" y="94.9">DQ30</text>
<text x="129.2" y="94.9">VDD10</text>
<text x="129.9" y="90.5">VDD7</text>
<text x="129.9" y="91.9">VDD8</text>
<text x="129.9" y="93.4">VDD9</text>
<text x="117.1" y="96.4">DQ31</text>
<text x="117.1" y="97.8">DQ32</text>
<text x="117.1" y="99.3">DQ33</text>
<text x="117.1" y="100.8">DQ34</text>
<text x="129.2" y="99.3">VDD13</text>
<text x="129.2" y="100.8">VDD14</text>
<text x="129.2" y="96.4">VDD11</text>
<text x="129.2" y="97.8">VDD12</text>
<text x="117.1" y="102.2">DQ35</text>
<text x="117.1" y="103.7">DQ36</text>
<text x="117.1" y="105.2">DQ37</text>
<text x="117.1" y="106.7">DQ38</text>
<text x="129.2" y="106.7">VDD18</text>
<text x="129.2" y="102.2">VDD15</text>
<text x="129.2" y="103.7">VDD16</text>
<text x="129.2" y="105.2">VDD17</text>
<text x="117.1" y="108.2">DQ39</text>
<text x="117.1" y="109.6">DQ40</text>
<text x="117.1" y="111.1">DQ41</text>
<text x="117.1" y="112.6">DQ42</text>
<text x="130.7" y="109.6">VSS</text>
<text x="130.7" y="111.1">VSS</text>
<text x="130.7" y="112.6">VSS</text>
<text x="117.1" y="114">DQ43</text>
<text x="117.1" y="115.5">DQ44</text>
<text x="117.1" y="117">DQ45</text>
<text x="117.1" y="118.4">DQ46</text>
<text x="117.1" y="119.9">DQ47</text>
<text x="130.7" y="114">VSS</text>
<text x="130.7" y="115.5">VSS</text>
<text x="130.7" y="117">VSS</text>
<text x="130.7" y="118.4">VSS</text>
<text x="130.7" y="119.9">VSS</text>
<text x="117.1" y="121.4">DQ48</text>
<text x="117.1" y="122.9">DQ49</text>
<text x="117.1" y="124.3">DQ50</text>
<text x="117.1" y="125.8">DQ51</text>
<text x="130.7" y="121.4">VSS</text>
<text x="130.7" y="122.9">VSS</text>
<text x="130.7" y="124.3">VSS</text>
<text x="130.7" y="125.8">VSS</text>
<text x="117.1" y="127.3">DQ52</text>
<text x="117.1" y="128.8">DQ53</text>
<text x="117.1" y="130.3">DQ54</text>
<text x="117.1" y="131.7">DQ55</text>
<text x="130.7" y="127.3">VSS</text>
<text x="130.7" y="128.8">VSS</text>
<text x="130.7" y="130.3">VSS</text>
<text x="130.7" y="131.7">VSS</text>
<text x="117.1" y="133.2">DQ56</text>
<text x="117.1" y="134.7">DQ57</text>
<text x="117.1" y="136.1">DQ58</text>
<text x="117.1" y="137.6">DQ59</text>
<text x="130.7" y="133.2">VSS</text>
<text x="130.7" y="134.7">VSS</text>
<text x="130.7" y="136.1">VSS</text>
<text x="130.7" y="137.6">VSS</text>
<text x="117.1" y="139.1">DQ60</text>
<text x="117.1" y="140.5">DQ61</text>
<text x="117.1" y="142">DQ62</text>
<text x="117.1" y="143.5">DQ63</text>
<text x="130.7" y="139.1">VSS</text>
<text x="130.7" y="140.5">VSS</text>
<text x="130.7" y="142">VSS</text>
<text x="130.7" y="143.5">VSS</text>
<text x="117.1" y="146.4">DQS0#</text>
<text x="117.1" y="147.9">DQS1#</text>
<text x="117.1" y="149.4">DQS2#</text>
<text x="130.7" y="145">VSS</text>
<text x="130.7" y="146.4">VSS</text>
<text x="130.7" y="147.9">VSS</text>
<text x="130.7" y="149.4">VSS</text>
<text x="117.1" y="150.9">DQS3#</text>
<text x="117.1" y="152.4">DQS4#</text>
<text x="117.1" y="153.8">DQS5#</text>
<text x="117.1" y="155.3">DQS6#</text>
<text x="130.7" y="152.4">VSS</text>
<text x="130.7" y="150.9">VSS</text>
<text x="130.7" y="153.8">VSS</text>
<text x="130.7" y="155.3">VSS</text>
<text x="117.1" y="156.8">DQS7#</text>
<text x="117.1" y="159.7">DQS0</text>
<text x="117.1" y="161.2">DQS1</text>
<text x="130.7" y="156.8">VSS</text>
<text x="130.7" y="158.2">VSS</text>
<text x="130.7" y="161.2">VSS</text>
<text x="130.7" y="159.7">VSS</text>
<text x="117.1" y="162.6">DQS2</text>
<text x="117.1" y="164.1">DQS3</text>
<text x="117.1" y="165.6">DQS4</text>
<text x="117.1" y="167.1">DQS5</text>
<text x="130.7" y="162.6">VSS</text>
<text x="130.7" y="164.1">VSS</text>
<text x="130.7" y="165.6">VSS</text>
<text x="130.7" y="167.1">VSS</text>
<text x="117.1" y="168.5">DQS6</text>
<text x="117.1" y="170">DQS7</text>
<text x="117.1" y="173">ODT0</text>
<text x="130.7" y="168.5">VSS</text>
<text x="130.7" y="170">VSS</text>
<text x="130.7" y="173">VSS</text>
<text x="130.7" y="171.5">VSS</text>
<text x="117.1" y="174.5">ODT1</text>
<text x="117.1" y="178.9">VREF_DQ</text>
<text x="117.1" y="177.4">VREF_CA</text>
<text x="130.7" y="175.9">VSS</text>
<text x="130.7" y="174.5">VSS</text>
<text x="130.7" y="178.9">VSS</text>
<text x="130.7" y="177.4">VSS</text>
<text x="117.1" y="181.8">RESET#</text>
<text x="130.7" y="180.3">VSS</text>
<text x="130.7" y="181.8">VSS</text>
<text x="130.7" y="183.3">VSS</text>
<text x="130.7" y="184.7">VSS</text>
<text x="117.1" y="186.2">VTT1</text>
<text x="117.1" y="187.7">VTT2</text>
<text x="130.7" y="186.2">VSS</text>
<text x="130.7" y="187.7">VSS</text>
</g>
<text font-size="1.3" fill="#00f" x="119.4" y="189.7">SKT_DDR 204P SMD</text>
<g font-size="1.1">
<text x="27.3" y="1.1">5</text>
<text x="78.9" y="1.1">4</text>
<text x="130.5" y="1.1">3</text>
<text x="182" y="1.1">2</text>
<text x="233.6" y="1.1">1</text>
<text x=".4" y="28.2">D</text>
<text x="259.8" y="28.2">D</text>
<text x=".4" y="79.6">C</text>
<text x="259.8" y="79.6">C</text>
<text x=".4" y="131.1">B</text>
<text x="259.8" y="131.1">B</text>
<text x=".4" y="182.5">A</text>
<text x="259.8" y="182.5">A</text>
<text x="27.3" y="208.4">5</text>
<text x="78.9" y="208.4">4</text>
<text x="130.5" y="208.4">3</text>
<text x="182" y="208.4">2</text>
<text x="233.6" y="208.4">1</text>
</g>
</svg>
